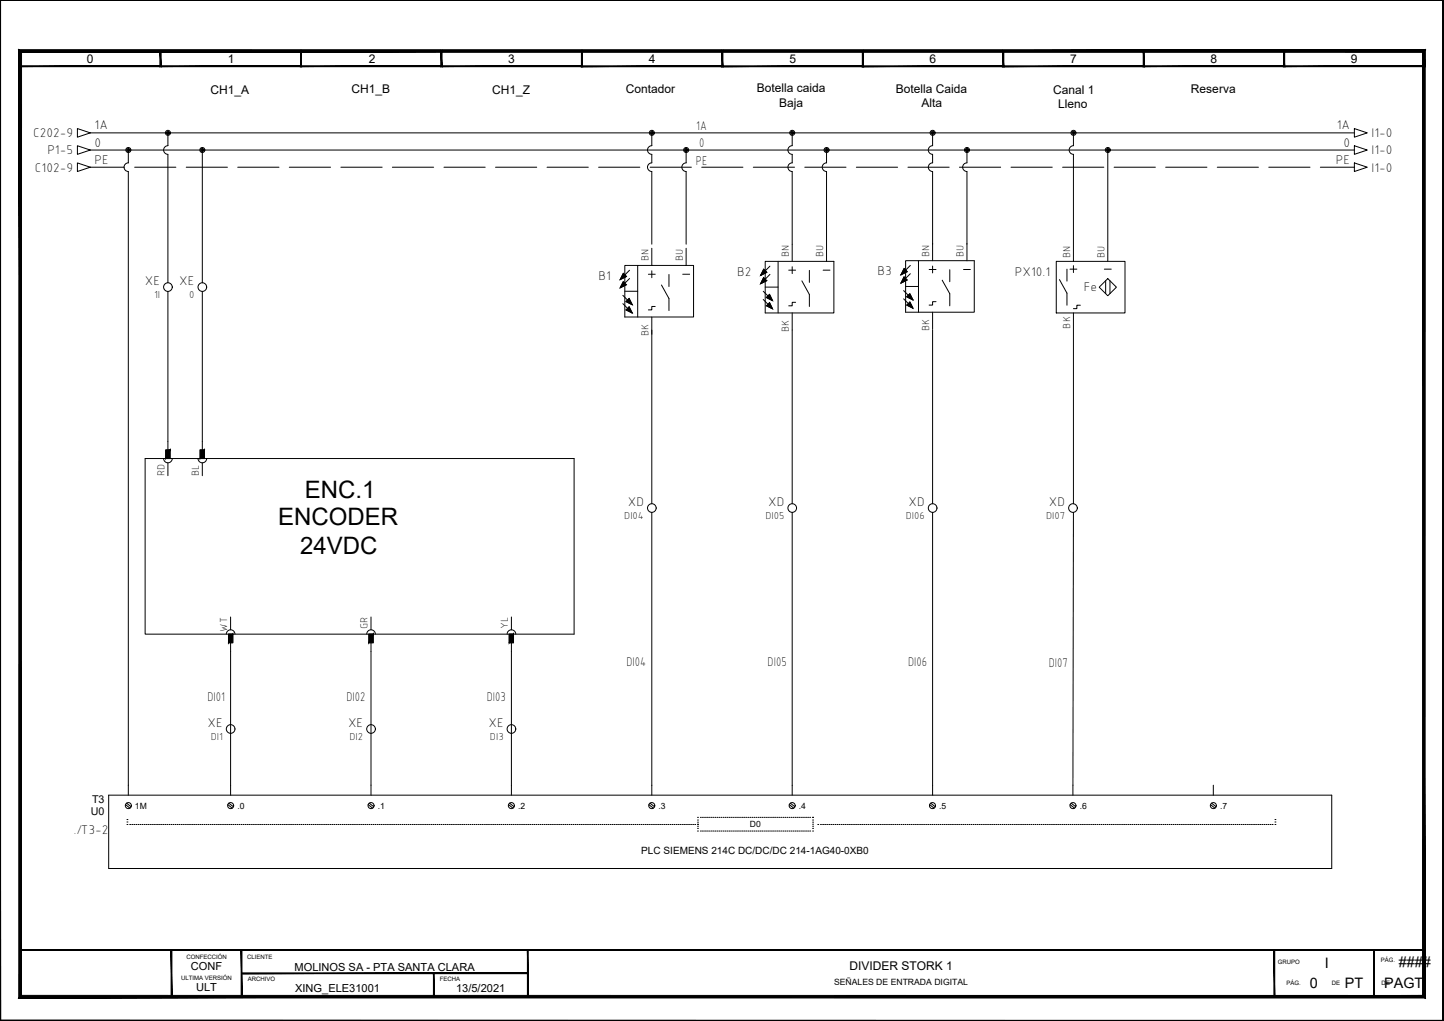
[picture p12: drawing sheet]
<svg xmlns="http://www.w3.org/2000/svg" width="420mm" height="297mm" viewBox="0 0 420 297" stroke-linecap="round" stroke-linejoin="round" font-family="sans-serif">
<g fill="#000" stroke="#000" stroke-width=".29">
<path d="M181.4 79.5l.9 .9-1.9 1zM222.2 78.3l.9 .9-1.8 .9zM263.1 78.1l.9 .9-1.9 1zM181.4 81.9l.9 .9-1.9 .9zM182.1 90.2l.9-1 1 1.9zM182.1 87.7l.9-.9 1 1.9zM222.2 80.7l.9 .9-1.8 1zM223 88.9l.9-.9 .9 1.9zM223 86.6l.9-1 .9 1.9zM263.1 80.5l.9 1-1.9 .9zM263.8 88.8l.9-1 .9 1.9zM263.8 86.3l.9-.8 .9 1.8z"/>
<path d="M0 .1h419.9zM0 .1h419.9z"/>
<path d="M5.7 19.4h41.1l-.2-.3zM5.9 19.1h40.7l-40.9 .3zM5.7 14.7v4.7l.2-.3zM5.7 14.7l.2 .3v4.1zM5.7 14.7l.2 .3 40.9-.3zM5.9 15l40.9-.3-.2 .3zM46.8 14.7l-.2 .3 .2 4.4zM46.6 15l.2 4.4-.2-.3z"/>
<path d="M46.6 19.4h41.1l-.2-.3zM46.6 19.4l.2-.3h40.7zM46.6 14.7v4.7l.2-.3zM46.6 14.7l.2 .3v4.1zM46.6 14.7l.2 .3 40.9-.3zM46.8 15l40.9-.3-.2 .3zM87.7 14.7l-.2 .3 .2 4.4zM87.5 15l.2 4.4-.2-.3z"/>
<path d="M87.5 19.4h41.1l-.2-.3zM87.7 19.1h40.7l-40.9 .3zM87.5 14.7v4.7l.2-.3zM87.5 14.7l.2 .3v4.1zM87.5 14.7l.2 .3 40.9-.3zM87.7 15l40.9-.3-.2 .3zM128.6 14.7l-.2 .3 .2 4.4zM128.4 15l.2 4.4-.2-.3z"/>
<path d="M128.3 19.4h41.1l-.2-.3zM128.5 19.1h40.7l-40.9 .3zM128.3 14.7v4.7l.2-.3zM128.3 14.7l.2 .3v4.1zM128.3 14.7l.2 .3 40.9-.3zM128.5 15l40.9-.3-.2 .3zM169.4 14.7l-.2 .3 .2 4.4zM169.2 15l.2 4.4-.2-.3z"/>
<path d="M169.2 19.4h41.1l-.2-.2zM169.2 19.4l.2-.2h40.7zM169.2 14.7v4.7l.2-.2zM169.2 14.7l.2 .3v4.2zM169.2 14.7l.2 .3 40.9-.3zM169.4 15l40.9-.3-.2 .3zM210.3 14.7l-.2 .3 .2 4.4zM210.1 15l.2 4.4-.2-.2z"/>
<path d="M210 19.4h41.2l-.3-.2zM210.3 19.2h40.6l-40.9 .2zM210 14.7v4.7l.3-.2zM210 14.7l.3 .3v4.2zM210 14.7l.3 .3 40.9-.3zM210.3 15l40.9-.3-.3 .3zM251.2 14.7l-.3 .3 .3 4.4zM250.9 15l.3 4.4-.3-.2z"/>
<path d="M250.9 19.4h41.2l-.3-.2zM250.9 19.4l.3-.2h40.6zM250.9 14.7v4.7l.3-.2zM250.9 14.7l.3 .3v4.2zM250.9 14.7l.3 .3 40.9-.3zM251.2 15l40.9-.3-.3 .3zM292.1 14.7l-.3 .3 .3 4.4zM291.8 15l.3 4.4-.3-.2z"/>
<path d="M291.8 19.4h41.1l-.2-.2zM291.8 19.4l.2-.2h40.7zM291.8 14.7v4.7l.2-.2zM291.8 14.7l.2 .3v4.2zM291.8 14.7l.2 .3 40.9-.3zM292 15l40.9-.3-.2 .3zM332.9 14.7l-.2 .3 .2 4.4zM332.7 15l.2 4.4-.2-.2z"/>
<path d="M332.7 19.4h41.1l-.2-.3zM332.9 19.1h40.7l-40.9 .3zM332.7 14.7v4.7l.2-.3zM332.7 14.7l.2 .3v4.1zM332.7 14.7l.2 .3 40.9-.3zM332.9 15l40.9-.3-.2 .3zM373.8 14.7l-.2 .3 .2 4.4zM373.6 15l.2 4.4-.2-.3z"/>
<path d="M373.5 19.4h41.1l-.2-.3zM373.5 19.4l.2-.3h40.7zM373.5 14.7v4.7l.2-.3zM373.5 14.7l.2 .3v4.1zM373.5 14.7l.2 .3 40.9-.3zM373.7 15l40.9-.3-.2 .3zM414.6 14.7l-.2 .3 .2 4.4zM414.4 15l.2 4.4-.2-.3z"/>
<path d="M419.9 .1v296.7zM419.9 .1l.1 296.8zM419.9 .1l.1 296.8z"/>
<path d="M48.2 130.9h1.3l-1.3 2.5zM49.5 130.9l-1.3 2.5h1.3z"/>
<path d="M58.2 130.9h1.3l-1.3 2.5zM59.5 130.9l-1.3 2.5h1.3z"/>
<path d="M67.7 184.5v2.5h-1.2zM66.5 184.5v2.5l1.2-2.5z"/>
<path d="M108.6 184.5v2.5h-1.3zM107.3 184.5v2.5l1.3-2.5z"/>
<path d="M149.4 184.5v2.5h-1.2zM148.2 184.5v2.5l1.2-2.5z"/>
<path d="M5.8 276.3v.2l408.5-.2zM5.8 276.5l408.5-.2v.2z"/>
<path d="M0 .1v296.9l.2-.2zM0 .1h.2v296.7z"/>
<path d="M5.5 290.3l408.4-.7h-407.7zM5.5 290.3l408.4-.7 .8 .8zM413.9 15.2v274.4l.8 .8zM413.9 15.2l.8-.7v275.9zM6.3 15.2h407.6l.8-.7zM5.5 14.5h409.2l-408.4 .7zM5.5 14.5l.7 275.1 .1-274.4zM5.5 14.5l.7 275.1-.7 .7z"/>
<path d="M49.8 276.4v13.6h.2zM49.8 276.4h.2v13.6z"/>
<path d="M70.2 276.4v13.6h.2zM70.2 276.4h.2v13.6z"/>
<path d="M70.3 283v.3l83.3-.3zM70.3 283.3l83.3-.3v.3z"/>
<path d="M126.1 283.2v6.8h.2zM126.1 283.2h.2v6.8z"/>
<path d="M153.5 276.4v13.7h.2zM153.5 276.4h.2v13.7z"/>
<path d="M370.7 276.4v13.6h.2zM370.7 276.4h.2v13.6z"/>
<path d="M399.7 276.4v13.6h.2zM399.7 276.4h.2v13.6z"/>
<path d="M.2 296.8l419.8 .1zM.2 296.8l419.8 .1-420 .1zM0 297l420-.1zM0 297h420z"/>
</g>
<g fill="none" stroke="#000" stroke-width=".29">
<path d="M0 .1v296.9h420M5.8 19.4h408.5v257h-408.5zM22.5 37.4l3.8 1.3-3.8 1.2zM26.3 38.7h367.8M48.9 38.7v3.7a1.26 1.26 0 0 0-1.3 1.2 1.26 1.26 0 0 0 1.3 1.3M189.7 38.7v3.7a1.26 1.26 0 0 0-1.3 1.2 1.26 1.26 0 0 0 1.3 1.3M230.5 38.7v3.7a1.26 1.26 0 0 0-1.2 1.2 1.26 1.26 0 0 0 1.2 1.3M271.4 38.7v3.7M312.3 38.7v3.7a1.26 1.26 0 0 0-1.2 1.2 1.26 1.26 0 0 0 1.2 1.3M394.1 37.4l3.7 1.3-3.7 1.2zM22.5 47.4l3.8 1.2-3.8 1.3zM22.5 42.4l3.8 1.3-3.8 1.2z"/>
<path d="M26.3 43.7h367.8M26.3 48.6h9.9M37.3 43.7v3.7a1.26 1.26 0 0 0-1.2 1.2 1.26 1.26 0 0 0 1.2 1.3v181.4M39.2 48.6h12M48.9 44.9v37.4M54.2 48.6h12M58.9 43.7v38.6M69.2 48.6h12M84.2 48.6h12M99.2 48.6h12M114.2 48.6h12M129.2 48.6h12"/>
<path d="M144.2 48.6h12M159.2 48.6h12M174.2 48.6h12M189.2 48.6h12M189.7 44.9v2.5a1.26 1.26 0 0 0-1.3 1.2 1.26 1.26 0 0 0 1.3 1.3v21.1M199.6 43.7l.1 3.7a1.26 1.26 0 0 0-1.3 1.2 1.26 1.26 0 0 0 1.3 1.3l-.1 21.1M204.2 48.6h12M219.2 48.6h12M230.5 44.9v2.5a1.26 1.26 0 0 0-1.2 1.2 1.26 1.26 0 0 0 1.2 1.3v26.1M234.2 48.6h12M240.5 43.7v3.7a1.26 1.26 0 0 0-1.3 1.2 1.26 1.26 0 0 0 1.3 1.3v26.1M249.2 48.6h12"/>
<path d="M264.2 48.6h12M271.4 44.9v2.5M271.4 49.9v25.9M271.4 47.4a1.26 1.26 0 0 0-1.3 1.2 1.26 1.26 0 0 0 1.3 1.3M271.4 42.4a1.26 1.26 0 0 0-1.3 1.2 1.26 1.26 0 0 0 1.3 1.3M279.2 48.6h12M281.3 43.7l.1 3.7a1.26 1.26 0 0 0-1.3 1.2 1.26 1.26 0 0 0 1.3 1.3l-.1 25.9M294.2 48.6h12M309.2 48.6h12M312.3 44.9v31.1M322.3 43.7v32.3M324.2 48.6h12"/>
<path d="M339.2 48.6h12M354.2 48.6h12M369.2 48.6h12M384.2 48.6h9.9M394.1 42.4l3.7 1.3-3.7 1.2zM394.1 47.4l3.7 1.2-3.7 1.3zM181.4 79.5l.9 .9-1.9 1zM181.8 77.2h20v15h-20zM183.2 78.6l-1.4 1.4M185.5 77.2v15M188.7 79.8h1.9M189.7 72.2v5"/>
<path d="M189.7 78.8v2M194.6 79.8v3.6M198.6 79.8h2.1M199.6 72.2v5M222.2 78.3l.9 .9-1.8 .9zM222.7 76h19.9v15h-19.9zM224 79.8l-1.3 1.4M224 77.4l-1.3 1.4M226.4 76v15M229.5 78.6h2M230.5 77.6v2M235.5 78.7v3.5"/>
<path d="M239.5 78.6h2M263.1 78.1l.9 .9-1.9 1zM263.5 75.8h20v15h-20zM264.9 79.6l-1.4 1.4M264.9 77.2l-1.4 1.4M267.3 75.8v15M270.3 78.4h2.1M271.4 77.4v2M276.4 78.5v3.5M280.4 78.4h1.9M307.3 76h20v15h-20zM310.5 78.3v3.5"/>
<path d="M311.3 78.3h2M312.3 77.3v2M321.3 78.3h2M48.9 84.8v46.1M58.9 84.8v46.1M181.2 88.3l1.4 1.4M181.2 85.9l1.4 1.4M181.4 81.9l-1 1.8 1.9-.9M181.8 84.7h3.7M182.1 87.7l.9-.9 1 1.9zM183 89.2l1 1.9-1.9-.9M183.2 81l-1.4 1.4"/>
<path d="M189.7 92.2v54.4M190.6 89.2h-.9v1h-1M192.5 82.9l2.1 4v3.4M222.1 87.1l1.3 1.4M222.1 84.7l1.3 1.4M222.2 80.7l-.9 1.9 1.8-1M222.7 83.5h3.7M223 86.6l.9-1 .9 1.9zM223.9 88l.9 1.9-1.8-1M230.5 91v55.6M231.5 88h-1v1h-1M233.3 81.7l2.2 4v3.5"/>
<path d="M262.9 86.9l1.4 1.4M262.9 84.5l1.4 1.4M263.1 80.5l-1 1.9 1.9-.9M263.5 83.3h3.8M263.8 86.3l.9-.8 .9 1.8zM264.7 87.8l.9 1.9-1.8-.9M271.4 90.8v5M271.4 96v50.6M272.4 87.8h-1v1h-1.1M274.2 81.5l2.2 4v3.5M308.3 81.4l2.2 3.9v3.5M312.3 91v55.6"/>
<path d="M314.3 88.8h-1v1h-1M321.7 81.7v3.7M322.3 81.1l2.5 2.5-2.5 2.4-2.5-2.4zM323 81.7v3.7M42.2 133.4h124.8v51.1h-124.8zM47.6 133.4a1.26 1.26 0 0 0 1.3 1.2 1.26 1.26 0 0 0 1.2-1.2M48.2 130.9h1.3v2.5h-1.3zM48.9 134.6v3.8M57.6 133.4a1.26 1.26 0 0 0 1.3 1.2 1.26 1.26 0 0 0 1.2-1.2M58.2 130.9h1.3v2.5h-1.3zM58.9 134.6v3.8M189.7 149.1v82.2"/>
<path d="M230.5 149.1v82.2M271.4 149.1v82.2M312.3 149.1l-.1 82.2M67.1 179.5v3.7M107.9 179.5v3.7M148.8 179.5v3.7M65.8 184.5a1.26 1.26 0 0 1 1.3-1.3 1.26 1.26 0 0 1 1.3 1.3M66.5 184.5h1.2v2.5h-1.2zM67.1 187v44.3M106.7 184.5a1.26 1.26 0 0 1 1.3-1.3 1.26 1.26 0 0 1 1.2 1.3M107.3 184.5h1.3v2.5h-1.3zM107.9 187v44.3"/>
<path d="M147.6 184.5a1.26 1.26 0 0 1 1.2-1.3 1.26 1.26 0 0 1 1.3 1.3M148.2 184.5h1.2v2.5h-1.2zM148.8 187v44.3M31.6 231.3h355.9v21.4h-355.9zM36.5 234.1l1.3 1M36.8 233.7l1.3 1M36.9 238.4h.1M36.9 239.1h.1M36.9 239.9h.1M37.7 239.9h.1M38.4 239.9h.1M38.9 239.9h.1"/>
<path d="M39.5 239.9h.1M40.2 239.9h.1M40.7 239.9h.1M41.3 239.9h.1M42 239.9h.1M42.5 239.9h.1M43.1 239.9h.1M43.8 239.9h.1M44.3 239.9h.1M44.9 239.9h.1M45.6 239.9h.1M46.1 239.9h.1"/>
<path d="M46.7 239.9h.1M47.3 239.9h.1M47.9 239.9h.1M48.5 239.9h.1M49.1 239.9h.1M49.7 239.9h.1M50.3 239.9h.1M50.9 239.9h.1M51.5 239.9h.1M52.1 239.9h.1M52.7 239.9h.1M53.3 239.9h.1"/>
<path d="M54 239.9h.1M54.5 239.9h.1M55.1 239.9h.1M55.8 239.9h.1M56.3 239.9h.1M56.9 239.9h.1M57.6 239.9h.1M58.1 239.9h.1M58.7 239.9h.1M59.4 239.9h.1M59.9 239.9h.1M60.5 239.9h.1"/>
<path d="M61.2 239.9h.1M61.7 239.9h.1M62.3 239.9h.1M62.9 239.9h.1M63.5 239.9h.1M64.1 239.9h.1M64.7 239.9h.1M65.3 239.9h.1M65.9 239.9h.1M66.3 234.1l1.3 1M66.5 239.9h.1M66.6 233.7l1.3 1"/>
<path d="M67.1 239.9h.1M67.7 239.9h.1M68.3 239.9h.1M68.9 239.9h.1M69.5 239.9h.1M70.1 239.9h.1M70.7 239.9h.1M71.4 239.9h.1M71.9 239.9h.1M72.5 239.9h.1M73.2 239.9h.1M73.7 239.9h.1"/>
<path d="M74.3 239.9h.1M75 239.9h.1M75.5 239.9h.1M76.1 239.9h.1M76.8 239.9h.1M77.3 239.9h.1M77.9 239.9h.1M78.5 239.9h.1M79.1 239.9h.1M79.7 239.9h.1M80.3 239.9h.1M80.9 239.9h.1"/>
<path d="M81.5 239.9h.1M82.1 239.9h.1M82.7 239.9h.1M83.3 239.9h.1M83.9 239.9h.1M84.5 239.9h.1M85.1 239.9h.1M85.7 239.9h.1M86.3 239.9h.1M87 239.9h.1M87.5 239.9h.1M88.1 239.9h.1"/>
<path d="M88.8 239.9h.1M89.3 239.9h.1M89.9 239.9h.1M90.6 239.9h.1M91.1 239.9h.1M91.7 239.9h.1M92.4 239.9h.1M92.9 239.9h.1M93.5 239.9h.1M94.1 239.9h.1M94.7 239.9h.1M95.3 239.9h.1"/>
<path d="M95.9 239.9h.1M96.5 239.9h.1M97.1 239.9h.1M97.7 239.9h.1M98.3 239.9h.1M98.9 239.9h.1M99.5 239.9h.1M100.1 239.9h.1M100.7 239.9h.1M101.3 239.9h.1M101.9 239.9h.1M102.6 239.9h.1"/>
<path d="M103.1 239.9h.1M103.7 239.9h.1M104.4 239.9h.1M104.9 239.9h.1M105.5 239.9h.1M106.2 239.9h.1M106.7 239.9h.1M107.1 234.1l1.3 1M107.3 239.9h.1M107.4 233.7l1.4 1M107.9 239.9h.1M108.5 239.9h.1"/>
<path d="M109.1 239.9h.1M109.7 239.9h.1M110.3 239.9h.1M110.9 239.9h.1M111.5 239.9h.1M112.1 239.9h.1M112.7 239.9h.1M113.3 239.9h.1M113.9 239.9h.1M114.5 239.9h.1M115.1 239.9h.1M115.7 239.9h.1"/>
<path d="M116.3 239.9h.1M116.9 239.9h.1M117.5 239.9h.1M118.1 239.9h.1M118.7 239.9h.1M119.3 239.9h.1M120 239.9h.1M120.5 239.9h.1M121.1 239.9h.1M121.8 239.9h.1M122.3 239.9h.1M122.9 239.9h.1"/>
<path d="M123.5 239.9h.1M124.1 239.9h.1M124.7 239.9h.1M125.3 239.9h.1M125.9 239.9h.1M126.5 239.9h.1M127.1 239.9h.1M127.7 239.9h.1M128.3 239.9h.1M128.9 239.9h.1M129.5 239.9h.1M130.1 239.9h.1"/>
<path d="M130.7 239.9h.1M131.3 239.9h.1M131.9 239.9h.1M132.5 239.9h.1M133.1 239.9h.1M133.7 239.9h.1M134.3 239.9h.1M134.9 239.9h.1M135.6 239.9h.1M136.1 239.9h.1M136.7 239.9h.1M137.4 239.9h.1"/>
<path d="M137.9 239.9h.1M138.5 239.9h.1M139.1 239.9h.1M139.7 239.9h.1M140.3 239.9h.1M140.9 239.9h.1M141.5 239.9h.1M142.1 239.9h.1M142.7 239.9h.1M143.3 239.9h.1M143.9 239.9h.1M144.5 239.9h.1"/>
<path d="M145.1 239.9h.1M145.7 239.9h.1M146.3 239.9h.1M146.9 239.9h.1M147.5 239.9h.1M148 234.1l1.2 1M148.1 239.9h.1M148.3 233.7l1.3 1M148.7 239.9h.1M149.3 239.9h.1M149.9 239.9h.1M150.5 239.9h.1"/>
<path d="M151.2 239.9h.1M151.7 239.9h.1M152.3 239.9h.1M153 239.9h.1M153.5 239.9h.1M154.1 239.9h.1M154.7 239.9h.1M155.3 239.9h.1M155.9 239.9h.1M156.5 239.9h.1M157.1 239.9h.1M157.7 239.9h.1"/>
<path d="M158.3 239.9h.1M158.9 239.9h.1M159.5 239.9h.1M160.1 239.9h.1M160.7 239.9h.1M161.3 239.9h.1M161.9 239.9h.1M162.5 239.9h.1M163.1 239.9h.1M163.7 239.9h.1M164.3 239.9h.1M164.9 239.9h.1"/>
<path d="M165.5 239.9h.1M166.1 239.9h.1M166.7 239.9h.1M167.3 239.9h.1M167.9 239.9h.1M168.6 239.9h.1M169.1 239.9h.1M169.7 239.9h.1M170.3 239.9h.1M170.9 239.9h.1M171.5 239.9h.1M172.1 239.9h.1"/>
<path d="M172.7 239.9h.1M173.3 239.9h.1M173.9 239.9h.1M174.5 239.9h.1M175.1 239.9h.1M175.7 239.9h.1M176.3 239.9h.1M176.9 239.9h.1M177.5 239.9h.1M178.1 239.9h.1M178.7 239.9h.1M179.3 239.9h.1"/>
<path d="M179.9 239.9h.1M180.5 239.9h.1M181.1 239.9h.1M181.7 239.9h.1M182.3 239.9h.1M182.9 239.9h.1M183.5 239.9h.1M184.1 239.9h.1M184.7 239.9h.1M185.3 239.9h.1M185.9 239.9h.1M186.5 239.9h.1"/>
<path d="M187.1 239.9h.1M187.7 239.9h.1M188.3 239.9h.1M188.8 234.1l1.3 1M188.9 239.9h.1M189.1 233.7l1.3 1M189.5 239.9h.1M190.1 239.9h.1M190.7 239.9h.1M191.3 239.9h.1M191.9 239.9h.1M192.5 239.9h.1"/>
<path d="M193.1 239.9h.1M193.7 239.9h.1M194.3 239.9h.1M194.9 239.9h.1M195.5 239.9h.1M196.1 239.9h.1M196.7 239.9h.1M197.3 239.9h.1M197.9 239.9h.1M198.5 239.9h.1M199.1 239.9h.1M199.7 239.9h.1"/>
<path d="M200.3 239.9h.1M200.9 239.9h.1M201.5 239.9h.1M202.1 239.9h.1M202.9 239.9h.1M202.9 239.8h.1M202.9 239.2h.1M202.9 238.6h.1M202.9 237.8h.1M203.8 237.8h.1M204.4 237.8h.1M205 237.8h.1"/>
<path d="M205.6 237.8h.1M206.2 237.8h.1M206.8 237.8h.1M207.4 237.8h.1M208 237.8h.1M208.6 237.8h.1M209.2 237.8h.1M209.8 237.8h.1M210.4 237.8h.1M211 237.8h.1M211.6 237.8h.1M212.2 237.8h.1"/>
<path d="M212.8 237.8h.1M213.4 237.8h.1M214 237.8h.1M214.6 237.8h.1M215.2 237.8h.1M215.8 237.8h.1M216.4 237.8h.1M217 237.8h.1M217.6 237.8h.1M218.2 237.8h.1M218.8 237.8h.1M219.4 237.8h.1"/>
<path d="M220 237.8h.1M220.6 237.8h.1M221.2 237.8h.1M221.8 237.8h.1M222.4 237.8h.1M223 237.8h.1M223.6 237.8h.1M224.2 237.8h.1M224.8 237.8h.1M225.4 237.8h.1M226 237.8h.1M226.6 237.8h.1"/>
<path d="M227.2 237.8h.1M227.8 237.8h.1M228.4 237.8h.1M229 237.8h.1M229.6 237.8h.1M229.7 234.1l1.2 1M230 233.7l1.3 1M230.2 237.8h.1M230.8 237.8h.1M231.4 237.8h.1M232 237.8h.1M232.6 237.8h.1"/>
<path d="M233.2 237.8h.1M233.8 237.8h.1M234.4 237.8h.1M235 237.8h.1M235.6 237.8h.1M236.4 237.8h.1M236.4 238.6h.1M236.4 239.2h.1M236.4 239.8h.1M237.9 239.9h.1M238.7 239.9h.1M239.4 239.9h.1"/>
<path d="M239.9 239.9h.1M240.5 239.9h.1M241.2 239.9h.1M241.7 239.9h.1M242.3 239.9h.1M243 239.9h.1M243.5 239.9h.1M244.1 239.9h.1M244.8 239.9h.1M245.3 239.9h.1M245.9 239.9h.1M246.5 239.9h.1"/>
<path d="M247.1 239.9h.1M247.7 239.9h.1M248.3 239.9h.1M248.9 239.9h.1M249.5 239.9h.1M250.1 239.9h.1M250.7 239.9h.1M251.3 239.9h.1M251.9 239.9h.1M252.5 239.9h.1M253.2 239.9h.1M253.7 239.9h.1"/>
<path d="M254.3 239.9h.1M255 239.9h.1M255.5 239.9h.1M256.1 239.9h.1M256.8 239.9h.1M257.3 239.9h.1M257.9 239.9h.1M258.6 239.9h.1M259.1 239.9h.1M259.7 239.9h.1M260.3 239.9h.1M260.9 239.9h.1"/>
<path d="M261.5 239.9h.1M262.1 239.9h.1M262.7 239.9h.1M263.3 239.9h.1M263.9 239.9h.1M264.5 239.9h.1M265.1 239.9h.1M265.7 239.9h.1M266.3 239.9h.1M266.9 239.9h.1M267.5 239.9h.1M268.1 239.9h.1"/>
<path d="M268.7 239.9h.1M269.3 239.9h.1M269.9 239.9h.1M270.5 234.1l1.3 1M270.6 239.9h.1M270.8 233.7l1.3 1M271.1 239.9h.1M271.7 239.9h.1M272.4 239.9h.1M272.9 239.9h.1M273.5 239.9h.1M274.2 239.9h.1"/>
<path d="M274.7 239.9h.1M275.3 239.9h.1M275.9 239.9h.1M276.5 239.9h.1M277.1 239.9h.1M277.7 239.9h.1M278.3 239.9h.1M278.9 239.9h.1M279.5 239.9h.1M280.1 239.9h.1M280.7 239.9h.1M281.3 239.9h.1"/>
<path d="M281.9 239.9h.1M282.5 239.9h.1M283.1 239.9h.1M283.7 239.9h.1M284.3 239.9h.1M284.9 239.9h.1M285.5 239.9h.1M286.2 239.9h.1M286.7 239.9h.1M287.3 239.9h.1M288 239.9h.1M288.5 239.9h.1"/>
<path d="M289.1 239.9h.1M289.8 239.9h.1M290.3 239.9h.1M290.9 239.9h.1M291.5 239.9h.1M292.1 239.9h.1M292.7 239.9h.1M293.3 239.9h.1M293.9 239.9h.1M294.5 239.9h.1M295.1 239.9h.1M295.7 239.9h.1"/>
<path d="M296.3 239.9h.1M296.9 239.9h.1M297.5 239.9h.1M298.1 239.9h.1M298.7 239.9h.1M299.3 239.9h.1M299.9 239.9h.1M300.5 239.9h.1M301.1 239.9h.1M301.8 239.9h.1M302.3 239.9h.1M302.9 239.9h.1"/>
<path d="M303.6 239.9h.1M304.1 239.9h.1M304.7 239.9h.1M305.4 239.9h.1M305.9 239.9h.1M306.5 239.9h.1M307.1 239.9h.1M307.7 239.9h.1M308.3 239.9h.1M308.9 239.9h.1M309.5 239.9h.1M310.1 239.9h.1"/>
<path d="M310.7 239.9h.1M311.3 239.9h.1M311.4 234.1l1.3 1M311.7 233.7l1.3 1M311.9 239.9h.1M312.5 239.9h.1M313.1 239.9h.1M313.7 239.9h.1M314.3 239.9h.1M314.9 239.9h.1M315.5 239.9h.1M316.1 239.9h.1"/>
<path d="M316.7 239.9h.1M317.4 239.9h.1M317.9 239.9h.1M318.5 239.9h.1M319.2 239.9h.1M319.7 239.9h.1M320.3 239.9h.1M321 239.9h.1M321.5 239.9h.1M322.1 239.9h.1M322.7 239.9h.1M323.3 239.9h.1"/>
<path d="M323.9 239.9h.1M324.5 239.9h.1M325.1 239.9h.1M325.7 239.9h.1M326.3 239.9h.1M326.9 239.9h.1M327.5 239.9h.1M328.1 239.9h.1M328.7 239.9h.1M329.3 239.9h.1M329.9 239.9h.1M330.5 239.9h.1"/>
<path d="M331.1 239.9h.1M331.7 239.9h.1M332.3 239.9h.1M332.9 239.9h.1M333.5 239.9h.1M334.1 239.9h.1M334.8 239.9h.1M335.3 239.9h.1M335.9 239.9h.1M336.5 239.9h.1M337.1 239.9h.1M337.7 239.9h.1"/>
<path d="M338.3 239.9h.1M338.9 239.9h.1M339.5 239.9h.1M340.1 239.9h.1M340.7 239.9h.1M341.3 239.9h.1M341.9 239.9h.1M342.5 239.9h.1M343.1 239.9h.1M343.7 239.9h.1M344.3 239.9h.1M344.9 239.9h.1"/>
<path d="M345.5 239.9h.1M346.1 239.9h.1M346.7 239.9h.1M347.3 239.9h.1M347.9 239.9h.1M348.5 239.9h.1M349.1 239.9h.1M349.7 239.9h.1M350.4 239.9h.1M350.9 239.9h.1M351.5 239.9h.1M352.1 239.9h.1"/>
<path d="M352.2 234.1l1.3 1M352.5 233.7l1.3 1M352.7 239.9h.1M353 228.4v2.9M353.3 239.9h.1M353.9 239.9h.1M354.5 239.9h.1M355.1 239.9h.1M355.7 239.9h.1M356.3 239.9h.1M356.9 239.9h.1M357.5 239.9h.1"/>
<path d="M358.1 239.9h.1M358.7 239.9h.1M359.3 239.9h.1M359.9 239.9h.1M360.5 239.9h.1M361.1 239.9h.1M361.7 239.9h.1M362.3 239.9h.1M362.9 239.9h.1M363.5 239.9h.1M364.1 239.9h.1M364.7 239.9h.1"/>
<path d="M365.3 239.9h.1M366 239.9h.1M366.5 239.9h.1M367.1 239.9h.1M367.7 239.9h.1M368.3 239.9h.1M368.9 239.9h.1M369.5 239.9h.1M370.1 239.9h.1M371 238.4h.1M371 239.1h.1M371 239.9h.1"/>
<path d="M202.9 241.8h.1M202.9 241h.1M202.9 240.4h.1M203.8 241.8h.1M204.4 241.8h.1M205 241.8h.1M205.6 241.8h.1M206.2 241.8h.1M206.8 241.8h.1M207.4 241.8h.1M208 241.8h.1M208.6 241.8h.1"/>
<path d="M209.2 241.8h.1M209.8 241.8h.1M210.4 241.8h.1M211 241.8h.1M211.6 241.8h.1M212.2 241.8h.1M212.8 241.8h.1M213.4 241.8h.1M214 241.8h.1M214.6 241.8h.1M215.2 241.8h.1M215.8 241.8h.1"/>
<path d="M216.4 241.8h.1M217 241.8h.1M217.6 241.8h.1M218.2 241.8h.1M218.8 241.8h.1M219.4 241.8h.1M220 241.8h.1M220.6 241.8h.1M221.2 241.8h.1M221.8 241.8h.1M222.4 241.8h.1M223 241.8h.1"/>
<path d="M223.6 241.8h.1M224.2 241.8h.1M224.8 241.8h.1M225.4 241.8h.1M226 241.8h.1M226.6 241.8h.1M227.2 241.8h.1M227.8 241.8h.1M228.4 241.8h.1M229 241.8h.1M229.6 241.8h.1M230.2 241.8h.1"/>
<path d="M230.8 241.8h.1M231.4 241.8h.1M232 241.8h.1M232.6 241.8h.1M233.2 241.8h.1M233.8 241.8h.1M234.4 241.8h.1M235 241.8h.1M235.6 241.8h.1M236.4 240.4h.1M236.4 241h.1M236.4 241.8h.1"/>
<path d="M5.8 276.4h44.1v13.6h-44.1z"/>
<circle cx="48.9" cy="38.6" r=".73"/>
<circle cx="48.9" cy="38.6" r=".46"/>
<circle cx="48.9" cy="38.6" r=".22"/>
<circle cx="189.7" cy="38.6" r=".73"/>
<circle cx="189.7" cy="38.6" r=".46"/>
<circle cx="189.7" cy="38.6" r=".22"/>
<circle cx="230.5" cy="38.6" r=".73"/>
<circle cx="230.5" cy="38.6" r=".46"/>
<circle cx="230.5" cy="38.6" r=".22"/>
<circle cx="271.4" cy="38.6" r=".73"/>
<circle cx="271.4" cy="38.6" r=".46"/>
<circle cx="271.4" cy="38.6" r=".22"/>
<circle cx="312.3" cy="38.6" r=".73"/>
<circle cx="312.3" cy="38.6" r=".46"/>
<circle cx="312.3" cy="38.6" r=".22"/>
<circle cx="37.3" cy="43.6" r=".73"/>
<circle cx="37.3" cy="43.6" r=".46"/>
<circle cx="37.3" cy="43.6" r=".22"/>
<circle cx="58.9" cy="43.6" r=".73"/>
<circle cx="58.9" cy="43.6" r=".46"/>
<circle cx="58.9" cy="43.6" r=".22"/>
<circle cx="199.7" cy="43.6" r=".73"/>
<circle cx="199.7" cy="43.6" r=".46"/>
<circle cx="199.7" cy="43.6" r=".22"/>
<circle cx="240.5" cy="43.6" r=".73"/>
<circle cx="240.5" cy="43.6" r=".46"/>
<circle cx="240.5" cy="43.6" r=".22"/>
<circle cx="281.4" cy="43.6" r=".73"/>
<circle cx="281.4" cy="43.6" r=".46"/>
<circle cx="281.4" cy="43.6" r=".22"/>
<circle cx="322.3" cy="43.6" r=".73"/>
<circle cx="322.3" cy="43.6" r=".46"/>
<circle cx="322.3" cy="43.6" r=".22"/>
<circle cx="48.9" cy="83.5" r="1.26"/>
<circle cx="58.9" cy="83.5" r="1.26"/>
<circle cx="189.7" cy="147.8" r="1.26"/>
<circle cx="230.5" cy="147.8" r="1.26"/>
<circle cx="271.4" cy="147.8" r="1.26"/>
<circle cx="312.2" cy="147.8" r="1.26"/>
<circle cx="67.1" cy="212.1" r="1.26"/>
<circle cx="108" cy="212.1" r="1.26"/>
<circle cx="148.8" cy="212.1" r="1.26"/>
<circle cx="37.3" cy="234.4" r=".88"/>
<circle cx="67.1" cy="234.4" r=".88"/>
<circle cx="108" cy="234.4" r=".88"/>
<circle cx="148.8" cy="234.4" r=".88"/>
<circle cx="189.6" cy="234.4" r=".88"/>
<circle cx="230.5" cy="234.4" r=".88"/>
<circle cx="271.3" cy="234.4" r=".88"/>
<circle cx="312.2" cy="234.4" r=".88"/>
<circle cx="353" cy="234.4" r=".88"/>
</g>
<g font-size="7">
<text x="88.7" y="145">ENC.1</text>
<text x="80.9" y="152.8">ENCODER</text>
<text x="87.4" y="161.2">24VDC</text>
</g>
<g font-size="4.2">
<text x="385.4" y="281.6">I</text>
<text x="407" y="281.3">####</text>
<text x="381.1" y="287.5">0</text>
<text x="391.3" y="287.5">PT</text>
<text x="402.8" y="287.5">PAGT</text>
</g>
<g font-size="3.9">
<text x="9.6" y="39.9">C202-9</text>
<text x="27.5" y="37.7">1A</text>
<text x="202.6" y="37.9">1A</text>
<text x="388.9" y="37.7">1A</text>
<text x="399.1" y="39.9">I1-0</text>
<text x="13.8" y="44.9">P1-5</text>
<text x="27.5" y="47.7">PE</text>
<text x="27.5" y="42.7">0</text>
<text x="202.5" y="47.9">PE</text>
<text x="203.4" y="42.9">0</text>
<text x="388.7" y="47.7">PE</text>
<text x="390.9" y="42.7">0</text>
<text x="399.1" y="44.9">I1-0</text>
<text x="10.2" y="49.9">C102-9</text>
<text x="399.1" y="49.9">I1-0</text>
<text x="42.2" y="83">XE</text>
<text x="52.2" y="83">XE</text>
<text x="174.2" y="81.5">B1</text>
<text x="214.5" y="80.3">B2</text>
<text x="255.3" y="80.1">B3</text>
<text x="295.3" y="80.3">PX10.1</text>
<text x="315.3" y="84.8">Fe</text>
<text x="182.7" y="147.3">XD</text>
<text x="223.5" y="147.3">XD</text>
<text x="264.4" y="147.3">XD</text>
<text x="305.2" y="147.3">XD</text>
<text x="182.3" y="193.9">DI04</text>
<text x="223.4" y="193.9">DI05</text>
<text x="264.2" y="193.9">DI06</text>
<text x="305.2" y="194">DI07</text>
<text x="60.4" y="204">DI01</text>
<text x="100.8" y="204">DI02</text>
<text x="141.6" y="204">DI03</text>
<text x="60.4" y="211.6">XE</text>
<text x="101.3" y="211.6">XE</text>
<text x="142.1" y="211.6">XE</text>
<text x="21.5" y="242.6">./T3-2</text>
</g>
<g font-size="3.5">
<text x="25.3" y="18.4">0</text>
<text x="66.3" y="18.4">1</text>
<text x="107.3" y="18.4">2</text>
<text x="147.9" y="18.4">3</text>
<text x="188.8" y="18.4">4</text>
<text x="229.7" y="18.4">5</text>
<text x="270.5" y="18.4">6</text>
<text x="311.4" y="18.4">7</text>
<text x="352.2" y="18.4">8</text>
<text x="393.1" y="18.4">9</text>
<text x="61.3" y="27.2">CH1_A</text>
<text x="102.3" y="27.2">CH1_B</text>
<text x="143.2" y="27.2">CH1_Z</text>
<text x="182.1" y="26.9">Contador</text>
<text x="220.2" y="26.9">Botella caida</text>
<text x="260.7" y="26.9">Botella Caida</text>
<text x="306.4" y="27.2">Canal 1</text>
<text x="346.5" y="27.1">Reserva</text>
<text x="226.7" y="31">Baja</text>
<text x="268.2" y="31.1">Alta</text>
<text x="307.9" y="31.4">Lleno</text>
<text x="247.1" y="282.1">DIVIDER STORK 1</text>
</g>
<g font-size="3.2">
<text x="55.5" y="282.3">CONF</text>
<text x="85.7" y="282.3">MOLINOS SA - PTA SANTA CLARA</text>
<text x="57" y="288.3">ULT</text>
<text x="85.9" y="288.6">XING_ELE31001</text>
<text x="132.7" y="288.6">13/5/2021</text>
</g>
<g font-size="3.1">
<text x="188.7" y="76.1" transform="rotate(-90 188.7 76.1)">BN</text>
<text x="198.6" y="76.1" transform="rotate(-90 198.6 76.1)">BU</text>
<text x="229.5" y="74.9" transform="rotate(-90 229.5 74.9)">BN</text>
<text x="239.5" y="74.9" transform="rotate(-90 239.5 74.9)">BU</text>
<text x="270.3" y="74.7" transform="rotate(-90 270.3 74.7)">BN</text>
<text x="280.4" y="74.7" transform="rotate(-90 280.4 74.7)">BU</text>
<text x="311.3" y="75" transform="rotate(-90 311.3 75)">BN</text>
<text x="321.3" y="75" transform="rotate(-90 321.3 75)">BU</text>
<text x="44.8" y="86.8">1I</text>
<text x="55.1" y="86.8">0</text>
<text x="311.3" y="95.6" transform="rotate(-90 311.3 95.6)">BK</text>
<text x="188.7" y="97.7" transform="rotate(-90 188.7 97.7)">BK</text>
<text x="229.5" y="96.5" transform="rotate(-90 229.5 96.5)">BK</text>
<text x="270.3" y="96.3" transform="rotate(-90 270.3 96.3)">BK</text>
<text x="47.9" y="138.4" transform="rotate(-90 47.9 138.4)">RD</text>
<text x="57.9" y="138.4" transform="rotate(-90 57.9 138.4)">BL</text>
<text x="181.6" y="151.1">DI04</text>
<text x="222.7" y="151.1">DI05</text>
<text x="263.5" y="151.1">DI06</text>
<text x="304.4" y="151.1">DI07</text>
<text x="66.1" y="183.7" transform="rotate(-90 66.1 183.7)">WT</text>
<text x="107" y="183.1" transform="rotate(-90 107 183.1)">GR</text>
<text x="147.8" y="183.1" transform="rotate(-90 147.8 183.1)">YL</text>
<text x="61.3" y="215.3">DI1</text>
<text x="101.7" y="215.3">DI2</text>
<text x="142.6" y="215.3">DI3</text>
<text x="26.8" y="233.7">T3</text>
<text x="26.4" y="237.2">U0</text>
</g>
<text font-size="2.9" x="186.6" y="248.4">PLC SIEMENS 214C DC/DC/DC 214-1AG40-0XB0</text>
<g font-size="2.5">
<text x="39.3" y="235.3">1M</text>
<text x="69.1" y="235.3">.0</text>
<text x="109.9" y="235.3">.1</text>
<text x="150.7" y="235.3">.2</text>
<text x="191.6" y="235.3">.3</text>
<text x="232.4" y="235.3">.4</text>
<text x="273.3" y="235.3">.5</text>
<text x="314.2" y="235.3">.6</text>
<text x="355" y="235.3">.7</text>
<text x="218.2" y="240.6">D0</text>
<text x="242.7" y="286.6">SEÑALES DE ENTRADA DIGITAL</text>
</g>
<g font-size="1.8">
<text x="54.2" y="279">CONFECCIÓN</text>
<text x="71.9" y="279">CLIENTE</text>
<text x="371.8" y="280.6">GRUPO</text>
<text x="401.8" y="279.8">PÁG.</text>
<text x="52.7" y="285">ULTIMA VERSIÓN</text>
<text x="72.1" y="285.3">ARCHIVO</text>
<text x="127.9" y="285.3">FECHA</text>
<text x="374.3" y="286.6">PÁG.</text>
<text x="387.5" y="286.6">DE</text>
<text x="402" y="286.6">DE</text>
</g>
</svg>
